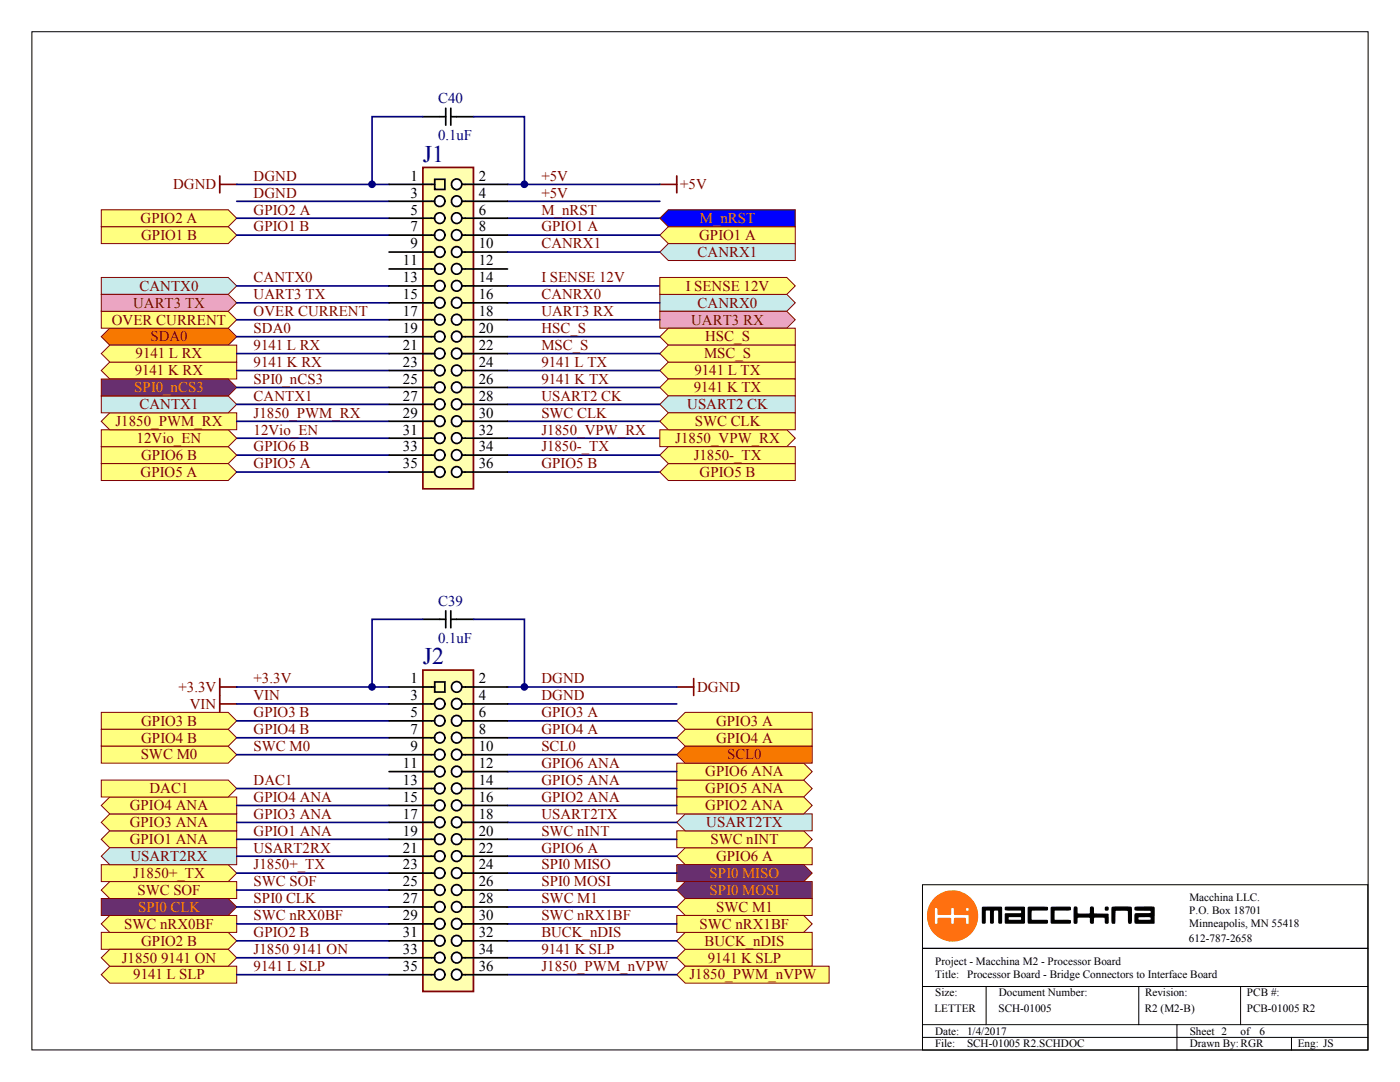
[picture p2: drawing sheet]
<svg xmlns="http://www.w3.org/2000/svg" width="279mm" height="216mm" viewBox="0 0 279 216" stroke-linecap="round" stroke-linejoin="round" font-family="sans-serif">
<path d="M84.4 23.3h4.6M89 21.6v3.4M90 23.3h4.5M90 21.6v3.4" fill="none" stroke="#000" stroke-width=".34"/>
<path d="M43.9 35.1v3.4M43.9 36.8h3.3" fill="none" stroke="#800000" stroke-width=".34"/>
<path d="M131.7 58.7h25.3l1.7 1.7-1.7 1.7h-25.3z" fill-rule="evenodd" fill="#c8ebeb" stroke="#800000" stroke-width=".2"/>
<path d="M131.7 62.1h25.3l1.7 1.7-1.7 1.7h-25.3z" fill-rule="evenodd" fill="#eba5c2" stroke="#800000" stroke-width=".2"/>
<path d="M20.2 67.2l1.7-1.7h23.6l1.7 1.7-1.7 1.7h-23.6z" fill-rule="evenodd" fill="#f77800" stroke="#800000" stroke-width=".2"/>
<g fill="#ffff80" stroke="#800000" stroke-width=".2">
<path d="M133.4 72.2h25.3v3.4h-25.3l-1.7-1.7z" fill-rule="evenodd"/>
<path d="M131.7 77.3l1.7-1.7h25.3v3.4h-25.3z" fill-rule="evenodd"/>
</g>
<path d="M131.7 80.7l1.7-1.7h25.3v3.4h-25.3z" fill-rule="evenodd" fill="#c8ebeb" stroke="#800000" stroke-width=".2"/>
<path d="M47.2 40.2h30.4M101.3 43.5h30.4M101.3 60.4h30.4M101.3 63.8h30.4" fill="none" stroke="#000080" stroke-width=".34"/>
<g fill="#ffff80" stroke="#800000" stroke-width=".2">
<path d="M20.2 62.1h25.3l1.7 1.7-1.7 1.7h-25.3z" fill-rule="evenodd"/>
<path d="M133.4 65.5h25.3v3.4h-25.3l-1.7-1.7z" fill-rule="evenodd"/>
</g>
<path d="M47.2 67.2h30.4M47.2 63.8h30.4M101.3 67.2h30.4M101.3 73.9h30.4M101.3 77.3h30.4M47.2 87.4h30.4M47.2 90.8h30.4M101.3 84.1h30.4M101.3 80.7h30.4M101.3 87.4h30.4M101.3 94.2h30.4" fill="none" stroke="#000080" stroke-width=".34"/>
<g fill="#ffff80" stroke="#800000" stroke-width=".2">
<path d="M133.4 92.5h25.3v3.4h-25.3l-1.7-1.7z" fill-rule="evenodd"/>
<path d="M20.2 89.1h25.3l1.7 1.7-1.7 1.7h-25.3z" fill-rule="evenodd"/>
<path d="M20.2 85.8h25.3l1.7 1.6-1.7 1.7h-25.3z" fill-rule="evenodd"/>
<path d="M131.7 85.8h25.3l1.7 1.6-1.7 1.7h-25.3z" fill-rule="evenodd"/>
<path d="M133.4 82.4h25.3v3.4h-25.3l-1.7-1.7z" fill-rule="evenodd"/>
<path d="M20.2 92.5h25.3l1.7 1.7-1.7 1.7h-25.3z" fill-rule="evenodd"/>
<path d="M20.2 84.1l1.7-1.7h25.3v3.4h-25.3z" fill-rule="evenodd"/>
<path d="M133.4 89.1h25.3v3.4h-25.3l-1.7-1.7z" fill-rule="evenodd"/>
<path d="M133.4 68.9h25.3v3.3h-25.3l-1.7-1.6z" fill-rule="evenodd"/>
<path d="M20.2 73.9l1.7-1.7h25.3v3.4h-25.3z" fill-rule="evenodd"/>
<path d="M20.2 70.6l1.7-1.7h25.3v3.3h-25.3z" fill-rule="evenodd"/>
</g>
<path d="M20.2 55.4h25.3l1.7 1.7-1.7 1.6h-25.3z" fill-rule="evenodd" fill="#c8ebeb" stroke="#800000" stroke-width=".2"/>
<path d="M20.2 58.7h25.3l1.7 1.7-1.7 1.7h-25.3z" fill-rule="evenodd" fill="#eba5c2" stroke="#800000" stroke-width=".2"/>
<path d="M20.2 79h25.3l1.7 1.7-1.7 1.7h-25.3z" fill-rule="evenodd" fill="#c8ebeb" stroke="#800000" stroke-width=".2"/>
<path d="M20.2 75.6h25.3l1.7 1.7-1.7 1.7h-25.3z" fill-rule="evenodd" fill="#682f6f" stroke="#800000" stroke-width=".2"/>
<path d="M131.7 36.8h3.4M135.1 35.1v3.4" fill="none" stroke="#800000" stroke-width=".34"/>
<path d="M47.2 57.1h30.4M101.3 40.2h30.4M47.2 60.4h30.4M47.2 70.6h30.4M47.2 73.9h30.4M47.2 77.3h30.4M101.3 70.6h30.4M47.2 80.7h30.4M47.2 84.1h30.4M47.2 94.2h30.4M101.3 90.8h30.4" fill="none" stroke="#000080" stroke-width=".34"/>
<path d="M131.7 46.9l1.7-1.7h25.3v3.4h-25.3z" fill-rule="evenodd" fill="#ffff80" stroke="#800000" stroke-width=".2"/>
<path d="M101.3 46.9h30.4" fill="none" stroke="#000080" stroke-width=".34"/>
<g fill="#ffff80" stroke="#800000" stroke-width=".2">
<path d="M20.2 45.2h25.3l1.7 1.7-1.7 1.7h-25.3z" fill-rule="evenodd"/>
<path d="M20.2 41.9h25.3l1.7 1.6-1.7 1.7h-25.3z" fill-rule="evenodd"/>
</g>
<path d="M47.2 36.8h30.4M84.4 23.3h-10.1v13.5M94.5 23.3h10.2v13.5M101.3 36.8h30.4M47.2 46.9h30.4M47.2 43.5h30.4" fill="none" stroke="#000080" stroke-width=".34"/>
<path d="M133.4 41.9h25.3v3.3h-25.3l-1.7-1.7z" fill-rule="evenodd" fill="#00f" stroke="#800000" stroke-width=".2"/>
<path d="M84.4 33.4h10.1v64.1h-10.1z" fill="#ffffb0" stroke="#800000" stroke-width=".34"/>
<path d="M77.6 36.8h8.5M86.8 35.8h2v2h-2zM92.8 36.8h8.5" fill="none" stroke="#000" stroke-width=".34"/>
<g fill="#fff" stroke="#000" stroke-width=".34">
<circle cx="91.1" cy="40.2" r="1.05"/>
<circle cx="91.1" cy="36.8" r="1.05"/>
<circle cx="87.7" cy="40.2" r="1.05"/>
<circle cx="91.1" cy="43.5" r="1.05"/>
<circle cx="91.1" cy="46.9" r="1.05"/>
<circle cx="91.1" cy="50.3" r="1.05"/>
<circle cx="91.1" cy="53.7" r="1.05"/>
<circle cx="87.7" cy="43.5" r="1.05"/>
<circle cx="87.7" cy="46.9" r="1.05"/>
<circle cx="87.7" cy="50.3" r="1.05"/>
<circle cx="87.7" cy="53.7" r="1.05"/>
</g>
<path d="M86.1 36.8h.7M92.2 36.8h.6M77.6 40.2h9.2M77.6 43.5h9.2M77.6 53.7h9.2M77.6 50.3h9.2M77.6 46.9h9.2M92.2 40.2h9.1M92.2 43.5h9.1M92.2 53.7h9.1M92.2 50.3h9.1M92.2 46.9h.6" fill="none" stroke="#000" stroke-width=".34"/>
<g fill="#fff" stroke="#000" stroke-width=".34">
<circle cx="91.1" cy="57" r="1.05"/>
<circle cx="91.1" cy="60.4" r="1.05"/>
<circle cx="87.7" cy="57" r="1.05"/>
<circle cx="87.7" cy="60.4" r="1.05"/>
</g>
<g fill="none" stroke="#000" stroke-width=".34">
<path d="M77.6 57.1h9.2M92.2 57.1h9.1M92.8 46.9h8.5M77.6 60.4h9.2M77.6 63.8h8.5M77.6 67.2h8.5M77.6 70.6h8.5M77.6 73.9h8.5M77.6 77.3h8.5M92.2 60.4h9.1M92.8 63.8h8.5M92.8 67.2h8.5"/>
<path d="M92.8 70.6h8.5M92.8 73.9h8.5M92.8 77.3h8.5M77.6 80.7h8.5M77.6 84.1h8.5M77.6 87.4h8.5M77.6 90.8h8.5M77.6 94.2h8.5M92.8 80.7h8.5M92.8 84.1h8.5M92.8 87.4h8.5M92.8 90.8h8.5"/>
<path d="M92.8 94.2h8.5"/>
</g>
<circle cx="91.1" cy="63.8" r="1.05" fill="#fff" stroke="#000" stroke-width=".34"/>
<path d="M92.2 63.8h.6" fill="none" stroke="#000" stroke-width=".34"/>
<circle cx="91.1" cy="67.2" r="1.05" fill="#fff" stroke="#000" stroke-width=".34"/>
<path d="M92.2 67.2h.6" fill="none" stroke="#000" stroke-width=".34"/>
<circle cx="91.1" cy="70.5" r="1.05" fill="#fff" stroke="#000" stroke-width=".34"/>
<path d="M92.2 70.6h.6" fill="none" stroke="#000" stroke-width=".34"/>
<circle cx="91.1" cy="73.9" r="1.05" fill="#fff" stroke="#000" stroke-width=".34"/>
<path d="M92.2 73.9h.6" fill="none" stroke="#000" stroke-width=".34"/>
<circle cx="91.1" cy="77.3" r="1.05" fill="#fff" stroke="#000" stroke-width=".34"/>
<path d="M92.2 77.3h.6" fill="none" stroke="#000" stroke-width=".34"/>
<circle cx="91.1" cy="80.7" r="1.05" fill="#fff" stroke="#000" stroke-width=".34"/>
<path d="M92.2 80.7h.6" fill="none" stroke="#000" stroke-width=".34"/>
<circle cx="91.1" cy="84.1" r="1.05" fill="#fff" stroke="#000" stroke-width=".34"/>
<path d="M92.2 84.1h.6" fill="none" stroke="#000" stroke-width=".34"/>
<circle cx="91.1" cy="87.4" r="1.05" fill="#fff" stroke="#000" stroke-width=".34"/>
<path d="M92.2 87.4h.6" fill="none" stroke="#000" stroke-width=".34"/>
<circle cx="91.1" cy="90.8" r="1.05" fill="#fff" stroke="#000" stroke-width=".34"/>
<path d="M92.2 90.8h.6" fill="none" stroke="#000" stroke-width=".34"/>
<circle cx="91.1" cy="94.2" r="1.05" fill="#fff" stroke="#000" stroke-width=".34"/>
<path d="M92.2 94.2h.6" fill="none" stroke="#000" stroke-width=".34"/>
<circle cx="87.7" cy="94.2" r="1.05" fill="#fff" stroke="#000" stroke-width=".34"/>
<path d="M86.1 94.2h.7" fill="none" stroke="#000" stroke-width=".34"/>
<circle cx="87.7" cy="90.8" r="1.05" fill="#fff" stroke="#000" stroke-width=".34"/>
<path d="M86.1 90.8h.7" fill="none" stroke="#000" stroke-width=".34"/>
<circle cx="87.7" cy="87.4" r="1.05" fill="#fff" stroke="#000" stroke-width=".34"/>
<path d="M86.1 87.4h.7" fill="none" stroke="#000" stroke-width=".34"/>
<circle cx="87.7" cy="84.1" r="1.05" fill="#fff" stroke="#000" stroke-width=".34"/>
<path d="M86.1 84.1h.7" fill="none" stroke="#000" stroke-width=".34"/>
<circle cx="87.7" cy="80.7" r="1.05" fill="#fff" stroke="#000" stroke-width=".34"/>
<path d="M86.1 80.7h.7" fill="none" stroke="#000" stroke-width=".34"/>
<circle cx="87.7" cy="77.3" r="1.05" fill="#fff" stroke="#000" stroke-width=".34"/>
<path d="M86.1 77.3h.7" fill="none" stroke="#000" stroke-width=".34"/>
<circle cx="87.7" cy="73.9" r="1.05" fill="#fff" stroke="#000" stroke-width=".34"/>
<path d="M86.1 73.9h.7" fill="none" stroke="#000" stroke-width=".34"/>
<circle cx="87.7" cy="70.5" r="1.05" fill="#fff" stroke="#000" stroke-width=".34"/>
<path d="M86.1 70.6h.7" fill="none" stroke="#000" stroke-width=".34"/>
<circle cx="87.7" cy="67.2" r="1.05" fill="#fff" stroke="#000" stroke-width=".34"/>
<path d="M86.1 67.2h.7" fill="none" stroke="#000" stroke-width=".34"/>
<circle cx="87.7" cy="63.8" r="1.05" fill="#fff" stroke="#000" stroke-width=".34"/>
<path d="M86.1 63.8h.7" fill="none" stroke="#000" stroke-width=".34"/>
<path d="M101.3 57.1h30.4" fill="none" stroke="#000080" stroke-width=".34"/>
<path d="M131.7 55.4h25.3l1.7 1.7-1.7 1.6h-25.3z" fill-rule="evenodd" fill="#ffff80" stroke="#800000" stroke-width=".2"/>
<path d="M133.4 48.6h25.3v3.4h-25.3l-1.7-1.7z" fill-rule="evenodd" fill="#c8ebeb" stroke="#800000" stroke-width=".2"/>
<path d="M101.3 50.3h30.4" fill="none" stroke="#000080" stroke-width=".34"/>
<g fill="#000080" stroke="#000080" stroke-width=".2">
<circle cx="74.2" cy="36.8" r=".66"/>
<circle cx="104.6" cy="36.8" r=".66"/>
</g>
<path d="M135.1 170.8l1.7-1.6h25.3v3.3h-25.3z" fill-rule="evenodd" fill="#ffff80" stroke="#800000" stroke-width=".2"/>
<path d="M101.3 170.8h33.8" fill="none" stroke="#000080" stroke-width=".34"/>
<path d="M84.4 123.6h4.6M89 121.9v3.4M90 123.6h4.5M90 121.9v3.4" fill="none" stroke="#000" stroke-width=".34"/>
<g fill="#ffff80" stroke="#800000" stroke-width=".2">
<path d="M20.2 186h25.3l1.7 1.7-1.7 1.7h-25.3z" fill-rule="evenodd"/>
<path d="M135.1 143.8l1.7-1.7h25.3v3.4h-25.3z" fill-rule="evenodd"/>
<path d="M135.1 147.2l1.7-1.7h25.3v3.4h-25.3z" fill-rule="evenodd"/>
<path d="M135.1 155.7h25.3l1.7 1.6-1.7 1.7h-25.3z" fill-rule="evenodd"/>
<path d="M135.1 152.3h25.3l1.7 1.7-1.7 1.7h-25.3z" fill-rule="evenodd"/>
<path d="M20.2 194.5l1.7-1.7h25.3v3.4h-25.3z" fill-rule="evenodd"/>
<path d="M135.1 165.8h25.3l1.7 1.7-1.7 1.7h-25.3z" fill-rule="evenodd"/>
</g>
<path d="M43.9 135.4v3.4M43.9 137.1h3.3" fill="none" stroke="#800000" stroke-width=".34"/>
<g fill="#682f6f" stroke="#800000" stroke-width=".2">
<path d="M135.1 172.5h25.3l1.7 1.7-1.7 1.7h-25.3z" fill-rule="evenodd"/>
<path d="M135.1 177.6l1.7-1.7h25.3v3.4h-25.3z" fill-rule="evenodd"/>
</g>
<path d="M20.2 191.1l1.7-1.7h23.6l1.7 1.7-1.7 1.7h-23.6z" fill-rule="evenodd" fill="#ffff80" stroke="#800000" stroke-width=".2"/>
<path d="M135.1 164.1l1.7-1.7h25.3v3.4h-25.3z" fill-rule="evenodd" fill="#c8ebeb" stroke="#800000" stroke-width=".2"/>
<path d="M43.9 138.8v3.3M43.9 140.5h3.3" fill="none" stroke="#800000" stroke-width=".34"/>
<path d="M20.2 184.4l1.7-1.7h25.3v3.3h-25.3z" fill-rule="evenodd" fill="#ffff80" stroke="#800000" stroke-width=".2"/>
<g fill="none" stroke="#000080" stroke-width=".34">
<path d="M47.2 140.5h30.4M101.3 143.8h33.8M101.3 147.2h33.8M101.3 154h33.8M101.3 157.3h33.8M101.3 164.1h33.8M101.3 167.5h33.8M101.3 174.2h33.8M101.3 177.6h33.8M47.2 187.7h30.4M47.2 184.4h30.4M47.2 191.1h30.4"/>
<path d="M47.2 194.5h30.4"/>
</g>
<g fill="#ffff80" stroke="#800000" stroke-width=".2">
<path d="M20.2 142.1h25.3l1.7 1.7-1.7 1.7h-25.3z" fill-rule="evenodd"/>
<path d="M20.2 145.5h25.3l1.7 1.7-1.7 1.7h-25.3z" fill-rule="evenodd"/>
<path d="M20.2 167.5l1.7-1.7h25.3v3.4h-25.3z" fill-rule="evenodd"/>
<path d="M135.1 159h25.3l1.7 1.7-1.7 1.7h-25.3z" fill-rule="evenodd"/>
<path d="M20.2 164.1l1.7-1.7h25.3v3.4h-25.3z" fill-rule="evenodd"/>
<path d="M20.2 160.7l1.7-1.7h25.3v3.4h-25.3z" fill-rule="evenodd"/>
<path d="M135.1 191.1l1.7-1.7h25.3v3.4h-25.3z" fill-rule="evenodd"/>
<path d="M135.1 187.7l1.7-1.7h25.3v3.4h-25.3z" fill-rule="evenodd"/>
<path d="M20.2 172.5h25.3l1.7 1.7-1.7 1.7h-25.3z" fill-rule="evenodd"/>
<path d="M135.1 181l1.7-1.7h25.3v3.4h-25.3z" fill-rule="evenodd"/>
<path d="M20.2 148.9h25.3l1.7 1.7-1.7 1.7h-25.3z" fill-rule="evenodd"/>
<path d="M20.2 177.6l1.7-1.7h25.3v3.4h-25.3z" fill-rule="evenodd"/>
<path d="M135.1 182.7h25.3l1.7 1.7-1.7 1.6h-25.3z" fill-rule="evenodd"/>
</g>
<path d="M135.1 150.6l1.7-1.7h25.3v3.4h-25.3z" fill-rule="evenodd" fill="#f77800" stroke="#800000" stroke-width=".2"/>
<path d="M20.2 155.7h25.3l1.7 1.6-1.7 1.7h-25.3z" fill-rule="evenodd" fill="#ffff80" stroke="#800000" stroke-width=".2"/>
<path d="M20.2 179.3h25.3l1.7 1.7-1.7 1.7h-25.3z" fill-rule="evenodd" fill="#682f6f" stroke="#800000" stroke-width=".2"/>
<path d="M20.2 170.8l1.7-1.6h25.3v3.3h-25.3z" fill-rule="evenodd" fill="#c8ebeb" stroke="#800000" stroke-width=".2"/>
<path d="M135.1 137.1h3.3M138.4 135.4v3.4" fill="none" stroke="#800000" stroke-width=".34"/>
<path d="M135.1 194.5l1.7-1.7h28.7v3.4h-28.7z" fill-rule="evenodd" fill="#ffff80" stroke="#800000" stroke-width=".2"/>
<g fill="none" stroke="#000080" stroke-width=".34">
<path d="M47.2 137.1h30.4M84.4 123.6h-10.1v13.5M94.5 123.6h10.2v13.5M101.3 137.1h33.8M47.2 143.8h30.4M47.2 147.2h30.4M47.2 150.6h30.4M47.2 157.3h30.4M101.3 150.6h33.8M101.3 140.5h33.8M47.2 160.7h30.4M47.2 164.1h30.4"/>
<path d="M47.2 167.5h30.4M47.2 170.8h30.4M47.2 174.2h30.4M47.2 177.6h30.4M101.3 160.7h33.8M47.2 181h30.4M101.3 181h33.8M101.3 184.4h33.8M101.3 187.7h33.8M101.3 191.1h33.8M101.3 194.5h33.8"/>
</g>
<path d="M84.4 133.7h10.1v64.1h-10.1z" fill="#ffffb0" stroke="#800000" stroke-width=".34"/>
<path d="M77.6 137.1h8.5M86.8 136.1h2v2h-2zM92.8 137.1h8.5" fill="none" stroke="#000" stroke-width=".34"/>
<g fill="#fff" stroke="#000" stroke-width=".34">
<circle cx="91.1" cy="140.5" r="1.05"/>
<circle cx="91.1" cy="137.1" r="1.05"/>
<circle cx="87.7" cy="140.5" r="1.05"/>
<circle cx="91.1" cy="143.8" r="1.05"/>
<circle cx="91.1" cy="147.2" r="1.05"/>
<circle cx="91.1" cy="150.6" r="1.05"/>
<circle cx="91.1" cy="154" r="1.05"/>
<circle cx="87.7" cy="143.8" r="1.05"/>
<circle cx="87.7" cy="147.2" r="1.05"/>
<circle cx="87.7" cy="150.6" r="1.05"/>
<circle cx="87.7" cy="154" r="1.05"/>
</g>
<path d="M86.1 137.1h.7M92.2 137.1h.6M77.6 140.5h9.2M77.6 143.8h9.2M77.6 154h9.2M77.6 150.6h9.2M77.6 147.2h9.2M92.2 140.5h9.1M92.2 143.8h9.1M92.2 154h9.1M92.2 150.6h9.1M92.2 147.2h.6" fill="none" stroke="#000" stroke-width=".34"/>
<g fill="#fff" stroke="#000" stroke-width=".34">
<circle cx="91.1" cy="157.3" r="1.05"/>
<circle cx="91.1" cy="160.7" r="1.05"/>
<circle cx="87.7" cy="157.3" r="1.05"/>
<circle cx="87.7" cy="160.7" r="1.05"/>
</g>
<g fill="none" stroke="#000" stroke-width=".34">
<path d="M77.6 157.3h9.2M92.2 157.3h9.1M92.8 147.2h8.5M77.6 160.7h9.2M77.6 164.1h8.5M77.6 167.5h8.5M77.6 170.8h8.5M77.6 174.2h8.5M77.6 177.6h8.5M92.2 160.7h9.1M92.8 164.1h8.5M92.8 167.5h8.5"/>
<path d="M92.8 170.8h8.5M92.8 174.2h8.5M92.8 177.6h8.5M77.6 181h8.5M77.6 184.4h8.5M77.6 187.7h8.5M77.6 191.1h8.5M77.6 194.5h8.5M92.8 181h8.5M92.8 184.4h8.5M92.8 187.7h8.5M92.8 191.1h8.5"/>
<path d="M92.8 194.5h8.5"/>
</g>
<circle cx="91.1" cy="164.1" r="1.05" fill="#fff" stroke="#000" stroke-width=".34"/>
<path d="M92.2 164.1h.6" fill="none" stroke="#000" stroke-width=".34"/>
<circle cx="91.1" cy="167.5" r="1.05" fill="#fff" stroke="#000" stroke-width=".34"/>
<path d="M92.2 167.5h.6" fill="none" stroke="#000" stroke-width=".34"/>
<circle cx="91.1" cy="170.8" r="1.05" fill="#fff" stroke="#000" stroke-width=".34"/>
<path d="M92.2 170.8h.6" fill="none" stroke="#000" stroke-width=".34"/>
<circle cx="91.1" cy="174.2" r="1.05" fill="#fff" stroke="#000" stroke-width=".34"/>
<path d="M92.2 174.2h.6" fill="none" stroke="#000" stroke-width=".34"/>
<circle cx="91.1" cy="177.6" r="1.05" fill="#fff" stroke="#000" stroke-width=".34"/>
<path d="M92.2 177.6h.6" fill="none" stroke="#000" stroke-width=".34"/>
<circle cx="91.1" cy="181" r="1.05" fill="#fff" stroke="#000" stroke-width=".34"/>
<path d="M92.2 181h.6" fill="none" stroke="#000" stroke-width=".34"/>
<circle cx="91.1" cy="184.3" r="1.05" fill="#fff" stroke="#000" stroke-width=".34"/>
<path d="M92.2 184.4h.6" fill="none" stroke="#000" stroke-width=".34"/>
<circle cx="91.1" cy="187.7" r="1.05" fill="#fff" stroke="#000" stroke-width=".34"/>
<path d="M92.2 187.7h.6" fill="none" stroke="#000" stroke-width=".34"/>
<circle cx="91.1" cy="191.1" r="1.05" fill="#fff" stroke="#000" stroke-width=".34"/>
<path d="M92.2 191.1h.6" fill="none" stroke="#000" stroke-width=".34"/>
<circle cx="91.1" cy="194.5" r="1.05" fill="#fff" stroke="#000" stroke-width=".34"/>
<path d="M92.2 194.5h.6" fill="none" stroke="#000" stroke-width=".34"/>
<circle cx="87.7" cy="194.5" r="1.05" fill="#fff" stroke="#000" stroke-width=".34"/>
<path d="M86.1 194.5h.7" fill="none" stroke="#000" stroke-width=".34"/>
<circle cx="87.7" cy="191.1" r="1.05" fill="#fff" stroke="#000" stroke-width=".34"/>
<path d="M86.1 191.1h.7" fill="none" stroke="#000" stroke-width=".34"/>
<circle cx="87.7" cy="187.7" r="1.05" fill="#fff" stroke="#000" stroke-width=".34"/>
<path d="M86.1 187.7h.7" fill="none" stroke="#000" stroke-width=".34"/>
<circle cx="87.7" cy="184.3" r="1.05" fill="#fff" stroke="#000" stroke-width=".34"/>
<path d="M86.1 184.4h.7" fill="none" stroke="#000" stroke-width=".34"/>
<circle cx="87.7" cy="181" r="1.05" fill="#fff" stroke="#000" stroke-width=".34"/>
<path d="M86.1 181h.7" fill="none" stroke="#000" stroke-width=".34"/>
<circle cx="87.7" cy="177.6" r="1.05" fill="#fff" stroke="#000" stroke-width=".34"/>
<path d="M86.1 177.6h.7" fill="none" stroke="#000" stroke-width=".34"/>
<circle cx="87.7" cy="174.2" r="1.05" fill="#fff" stroke="#000" stroke-width=".34"/>
<path d="M86.1 174.2h.7" fill="none" stroke="#000" stroke-width=".34"/>
<circle cx="87.7" cy="170.8" r="1.05" fill="#fff" stroke="#000" stroke-width=".34"/>
<path d="M86.1 170.8h.7" fill="none" stroke="#000" stroke-width=".34"/>
<circle cx="87.7" cy="167.5" r="1.05" fill="#fff" stroke="#000" stroke-width=".34"/>
<path d="M86.1 167.5h.7" fill="none" stroke="#000" stroke-width=".34"/>
<circle cx="87.7" cy="164.1" r="1.05" fill="#fff" stroke="#000" stroke-width=".34"/>
<path d="M86.1 164.1h.7" fill="none" stroke="#000" stroke-width=".34"/>
<g fill="#000080" stroke="#000080" stroke-width=".2">
<circle cx="74.2" cy="137.1" r=".66"/>
<circle cx="104.6" cy="137.1" r=".66"/>
</g>
<path d="M6.4 6.3h266.6v203.2h-266.6zM184.1 176.5h88.9v12.7h-88.9zM184.1 189.2h88.9v20.3h-88.9zM184.1 196.8h88.9M196.8 196.8v7.7M227.3 196.8v7.7M247.6 196.8v7.7M184.1 204.5h88.9M184.1 207h88.9M234.9 204.5v5M257.7 207v2.5" fill="none" stroke="#000" stroke-width=".2"/>
<path d="M185.1 182.8a5 5 0 0 1 10 0 5 5 0 0 1-10 0zM186.5 181.2v2.9l.1 .3 .6-.1v-1l.7-.1 1.8 .1 .1 1.1 .4 .1 .2-.2 .1-1 2.1-.1 .1 1.2h.7v-1.8l-.1-.1h-2.8v-1.3a.4 .4 0 0 0-.5-.1 .4 .4 0 0 0-.3 .4v1h-2.4l-.1-1.3zM192.7 181.5a.4 .4 0 0 0 .8 0 .4 .4 0 0 0-.8 0z" fill="#f60" stroke="#f60" stroke-width=".2"/>
<g fill="#000" stroke="#000" stroke-width=".2">
<path d="M196.1 181h3.7l.1 3.2-.6-.1v-2.4l-.2-.1-.8 .1-.1 2.3a.29 .29 0 0 1-.3 .2 .29 .29 0 0 1-.2-.3v-2.2l-.2-.1h-.8l-.1 .1v2.4l-.5 .1zM205.2 181.1h3.8v.5h-3.1l-.1 .9 .1 1.1h3l.1 .6h-3.7zM209.8 181l3.8 .1v.4l-.2 .1h-2.9l-.1 .1v1.8l.1 .1 3.1 .1v.5h-3.8z"/>
<path d="M200.7 181l3.7 .1v3.1h-3.7v-1.8l3.1-.1 .1-.3-.1-.4-3.1-.1zM201.3 182.9l-.1 .5 .2 .2h2.4l.1-.1-.1-.6z"/>
</g>
<g fill="#000" stroke="#000" stroke-width=".25">
<path d="M214.4 181.1h.5l.1 1.2 1.8 .1h.7l.2-1.3 .4-.1 .2 1.4h2.8v1.7l-.5 .1v-1.1l-.2-.1h-1.8l-.4 .1v1.1h-.5l-.1-1.1-.2-.1a4.8 4.8 0 0 0-2.4 .1l-.1 1-.5 .1zM222 181.1h3.7l.1 .8-.1 2.3h-.4v-.1l-.1-2.4-2-.1-.7 .1v2.5h-.4a2.05 2.05 0 0 1-.2-1.6z"/>
<path d="M226.6 181.1l1.8-.1a2.99 2.99 0 0 1 1.9 .1v3.1h-3.7l-.1-.7a1.19 1.19 0 0 1 .2-1.1l2.9-.1 .2-.5-.2-.2h-3zM227.2 183l-.1 .4 .1 .2a5.3 5.3 0 0 0 2.5-.1l.1-.4-.3-.2z"/>
<circle cx="220.8" cy="181.3" r=".32"/>
</g>
<g font-size="4.8" fill="#000080">
<text x="84.4" y="32.3">J1</text>
<text x="84.4" y="132.5">J2</text>
</g>
<g font-size="3" fill="#000080">
<text x="87.4" y="20.5">C40</text>
<text x="87.4" y="28">0.1uF</text>
<text x="87.4" y="120.8">C39</text>
<text x="87.4" y="128.2">0.1uF</text>
</g>
<g font-size="3" fill="#800000">
<text x="34.5" y="37.7">DGND</text>
<text x="50.6" y="36.1">DGND</text>
<text x="50.6" y="39.4">DGND</text>
<text x="108" y="36.1">+5V</text>
<text x="108" y="39.4">+5V</text>
<text x="135.7" y="37.7">+5V</text>
<text x="28" y="44.5">GPIO2 A</text>
<text x="28.2" y="47.9">GPIO1 B</text>
<text x="50.6" y="46.2">GPIO1 B</text>
<text x="50.6" y="42.8">GPIO2 A</text>
<text x="108" y="46.2">GPIO1 A</text>
<text x="108" y="42.8">M_nRST</text>
<text x="139.5" y="47.9">GPIO1 A</text>
<text x="108" y="49.6">CANRX1</text>
<text x="139.2" y="51.3">CANRX1</text>
<text x="27.8" y="58">CANTX0</text>
<text x="50.6" y="56.3">CANTX0</text>
<text x="50.6" y="59.7">UART3 TX</text>
<text x="108" y="59.7">CANRX0</text>
<text x="108" y="56.3">I SENSE 12V</text>
<text x="136.9" y="58">I SENSE 12V</text>
<text x="22.3" y="64.8">OVER CURRENT</text>
<text x="26.6" y="61.4">UART3 TX</text>
<text x="50.6" y="63.1">OVER CURRENT</text>
<text x="108" y="63.1">UART3 RX</text>
<text x="137.9" y="64.8">UART3 RX</text>
<text x="139.2" y="61.4">CANRX0</text>
<text x="27.1" y="71.5">9141 L RX</text>
<text x="30" y="68.1">SDA0</text>
<text x="50.6" y="66.5">SDA0</text>
<text x="50.6" y="69.8">9141 L RX</text>
<text x="108" y="66.5">HSC_S</text>
<text x="108" y="69.8">MSC_S</text>
<text x="140.5" y="71.5">MSC_S</text>
<text x="140.7" y="68.1">HSC_S</text>
<text x="26.9" y="74.9">9141 K RX</text>
<text x="50.6" y="76.6">SPI0_nCS3</text>
<text x="50.6" y="73.2">9141 K RX</text>
<text x="108" y="76.6">9141 K TX</text>
<text x="108" y="73.2">9141 L TX</text>
<text x="138.6" y="74.9">9141 L TX</text>
<text x="27.8" y="81.6">CANTX1</text>
<text x="50.6" y="83.3">J1850_PWM_RX</text>
<text x="50.6" y="80">CANTX1</text>
<text x="108" y="80">USART2 CK</text>
<text x="108" y="83.3">SWC CLK</text>
<text x="137.2" y="81.6">USART2 CK</text>
<text x="138.4" y="78.3">9141 K TX</text>
<text x="23" y="85">J1850_PWM_RX</text>
<text x="27.3" y="88.4">12Vio_EN</text>
<text x="50.6" y="86.7">12Vio_EN</text>
<text x="108" y="86.7">J1850_VPW_RX</text>
<text x="134.8" y="88.4">J1850_VPW_RX</text>
<text x="138.7" y="85">SWC CLK</text>
<text x="28" y="95.2">GPIO5 A</text>
<text x="28.2" y="91.8">GPIO6 B</text>
<text x="50.6" y="90.1">GPIO6 B</text>
<text x="50.6" y="93.5">GPIO5 A</text>
<text x="108" y="93.5">GPIO5 B</text>
<text x="108" y="90.1">J1850-_TX</text>
<text x="138.4" y="91.8">J1850-_TX</text>
<text x="139.6" y="95.2">GPIO5 B</text>
<text x="50.6" y="136.4">+3.3V</text>
<text x="108" y="136.4">DGND</text>
<text x="35.6" y="138">+3.3V</text>
<text x="37.9" y="141.4">VIN</text>
<text x="50.6" y="143.1">GPIO3 B</text>
<text x="50.6" y="139.7">VIN</text>
<text x="108" y="143.1">GPIO3 A</text>
<text x="108" y="139.7">DGND</text>
<text x="139.1" y="138">DGND</text>
<text x="28.2" y="144.8">GPIO3 B</text>
<text x="28.2" y="148.2">GPIO4 B</text>
<text x="50.6" y="146.5">GPIO4 B</text>
<text x="50.6" y="149.9">SWC M0</text>
<text x="108" y="149.9">SCL0</text>
<text x="108" y="146.5">GPIO4 A</text>
<text x="142.9" y="144.8">GPIO3 A</text>
<text x="142.9" y="148.2">GPIO4 A</text>
<text x="28.1" y="151.5">SWC M0</text>
<text x="108" y="153.2">GPIO6 ANA</text>
<text x="140.7" y="154.9">GPIO6 ANA</text>
<text x="145.1" y="151.5">SCL0</text>
<text x="25.9" y="161.7">GPIO4 ANA</text>
<text x="29.8" y="158.3">DAC1</text>
<text x="50.6" y="156.6">DAC1</text>
<text x="50.6" y="160">GPIO4 ANA</text>
<text x="108" y="160">GPIO2 ANA</text>
<text x="108" y="156.6">GPIO5 ANA</text>
<text x="140.7" y="158.3">GPIO5 ANA</text>
<text x="140.7" y="161.7">GPIO2 ANA</text>
<text x="25.9" y="165.1">GPIO3 ANA</text>
<text x="50.6" y="163.4">GPIO3 ANA</text>
<text x="50.6" y="166.7">GPIO1 ANA</text>
<text x="108" y="163.4">USART2TX</text>
<text x="108" y="166.7">SWC nINT</text>
<text x="140.9" y="165.1">USART2TX</text>
<text x="25.9" y="168.4">GPIO1 ANA</text>
<text x="26" y="171.8">USART2RX</text>
<text x="50.6" y="170.1">USART2RX</text>
<text x="50.6" y="173.5">J1850+_TX</text>
<text x="108" y="170.1">GPIO6 A</text>
<text x="108" y="173.5">SPI0 MISO</text>
<text x="141.8" y="168.4">SWC nINT</text>
<text x="142.9" y="171.8">GPIO6 A</text>
<text x="26.6" y="175.2">J1850+_TX</text>
<text x="27.4" y="178.6">SWC SOF</text>
<text x="50.6" y="176.9">SWC SOF</text>
<text x="108" y="176.9">SPI0 MOSI</text>
<text x="24.8" y="185.3">SWC nRX0BF</text>
<text x="50.6" y="180.3">SPI0 CLK</text>
<text x="50.6" y="183.6">SWC nRX0BF</text>
<text x="108" y="180.3">SWC M1</text>
<text x="108" y="183.6">SWC nRX1BF</text>
<text x="139.6" y="185.3">SWC nRX1BF</text>
<text x="142.9" y="181.9">SWC M1</text>
<text x="28.2" y="188.7">GPIO2 B</text>
<text x="50.6" y="187">GPIO2 B</text>
<text x="50.6" y="190.4">J1850 9141 ON</text>
<text x="108" y="187">BUCK_nDIS</text>
<text x="108" y="190.4">9141 K SLP</text>
<text x="140.6" y="188.7">BUCK_nDIS</text>
<text x="24.3" y="192.1">J1850 9141 ON</text>
<text x="26.6" y="195.4">9141 L SLP</text>
<text x="50.6" y="193.8">9141 L SLP</text>
<text x="108" y="193.8">J1850_PWM_nVPW</text>
<text x="137.6" y="195.4">J1850_PWM_nVPW</text>
<text x="141.3" y="192.1">9141 K SLP</text>
</g>
<g font-size="3">
<text x="81.9" y="36.1">1</text>
<text x="81.9" y="39.4">3</text>
<text x="95.5" y="36.1">2</text>
<text x="95.5" y="39.4">4</text>
<text x="81.9" y="42.8">5</text>
<text x="81.9" y="46.2">7</text>
<text x="95.5" y="42.8">6</text>
<text x="95.5" y="46.2">8</text>
<text x="80.4" y="52.9">11</text>
<text x="81.9" y="49.6">9</text>
<text x="95.5" y="49.6">10</text>
<text x="95.5" y="52.9">12</text>
<text x="80.4" y="56.3">13</text>
<text x="80.4" y="59.7">15</text>
<text x="95.5" y="56.3">14</text>
<text x="95.5" y="59.7">16</text>
<text x="80.4" y="63.1">17</text>
<text x="95.5" y="63.1">18</text>
<text x="80.4" y="66.5">19</text>
<text x="80.4" y="69.8">21</text>
<text x="95.5" y="66.5">20</text>
<text x="95.5" y="69.8">22</text>
<text x="80.4" y="73.2">23</text>
<text x="80.4" y="76.6">25</text>
<text x="95.5" y="73.2">24</text>
<text x="95.5" y="76.6">26</text>
<text x="80.4" y="80">27</text>
<text x="80.4" y="83.3">29</text>
<text x="95.5" y="80">28</text>
<text x="95.5" y="83.3">30</text>
<text x="80.4" y="86.7">31</text>
<text x="95.5" y="86.7">32</text>
<text x="80.4" y="90.1">33</text>
<text x="80.4" y="93.5">35</text>
<text x="95.5" y="90.1">34</text>
<text x="95.5" y="93.5">36</text>
<text x="81.9" y="136.4">1</text>
<text x="95.5" y="136.4">2</text>
<text x="81.9" y="139.7">3</text>
<text x="81.9" y="143.1">5</text>
<text x="95.5" y="139.7">4</text>
<text x="95.5" y="143.1">6</text>
<text x="81.9" y="146.5">7</text>
<text x="81.9" y="149.9">9</text>
<text x="95.5" y="149.9">10</text>
<text x="95.5" y="146.5">8</text>
<text x="80.4" y="153.2">11</text>
<text x="95.5" y="153.2">12</text>
<text x="80.4" y="156.6">13</text>
<text x="80.4" y="160">15</text>
<text x="95.5" y="156.6">14</text>
<text x="95.5" y="160">16</text>
<text x="80.4" y="163.4">17</text>
<text x="80.4" y="166.7">19</text>
<text x="95.5" y="163.4">18</text>
<text x="95.5" y="166.7">20</text>
<text x="80.4" y="170.1">21</text>
<text x="80.4" y="173.5">23</text>
<text x="95.5" y="170.1">22</text>
<text x="95.5" y="173.5">24</text>
<text x="80.4" y="176.9">25</text>
<text x="95.5" y="176.9">26</text>
<text x="80.4" y="180.3">27</text>
<text x="80.4" y="183.6">29</text>
<text x="95.5" y="180.3">28</text>
<text x="95.5" y="183.6">30</text>
<text x="80.4" y="187">31</text>
<text x="80.4" y="190.4">33</text>
<text x="95.5" y="187">32</text>
<text x="95.5" y="190.4">34</text>
<text x="80.4" y="193.8">35</text>
<text x="95.5" y="193.8">36</text>
</g>
<text font-size="3" fill="#fd8300" x="139.7" y="44.5">M_nRST</text>
<g font-size="3" fill="#ff9c00">
<text x="26.8" y="78.3">SPI0_nCS3</text>
<text x="141.6" y="175.2">SPI0 MISO</text>
<text x="141.6" y="178.6">SPI0 MOSI</text>
<text x="27.5" y="181.9">SPI0 CLK</text>
</g>
<g font-size="2.2">
<text x="237.4" y="179.8">Macchina LLC.</text>
<text x="237.3" y="185">Minneapolis, MN 55418</text>
<text x="237.3" y="182.3">P.O. Box 18701</text>
<text x="237.3" y="188">612-787-2658</text>
<text x="186.6" y="195.2">Title: Processor Board - Bridge Connectors to Interface Board</text>
<text x="186.6" y="192.5">Project - Macchina M2 - Processor Board</text>
<text x="186.5" y="202">LETTER</text>
<text x="186.6" y="198.8">Size:</text>
<text x="199.3" y="202">SCH-01005</text>
<text x="199.3" y="198.8">Document Number:</text>
<text x="228.5" y="202">R2 (M2-B)</text>
<text x="228.5" y="198.8">Revision:</text>
<text x="248.8" y="202">PCB-01005 R2</text>
<text x="248.9" y="198.8">PCB #:</text>
<text x="186.6" y="206.5">Date: 1/4/2017</text>
<text x="186.6" y="209">File:</text>
<text x="193" y="209">SCH-01005 R2.SCHDOC</text>
<text x="237.4" y="206.5">Sheet 2</text>
<text x="237.4" y="209">Drawn By:RGR</text>
<text x="247.6" y="206.5">of</text>
<text x="251.4" y="206.5">6</text>
<text x="259" y="209">Eng: JS</text>
</g>
</svg>
